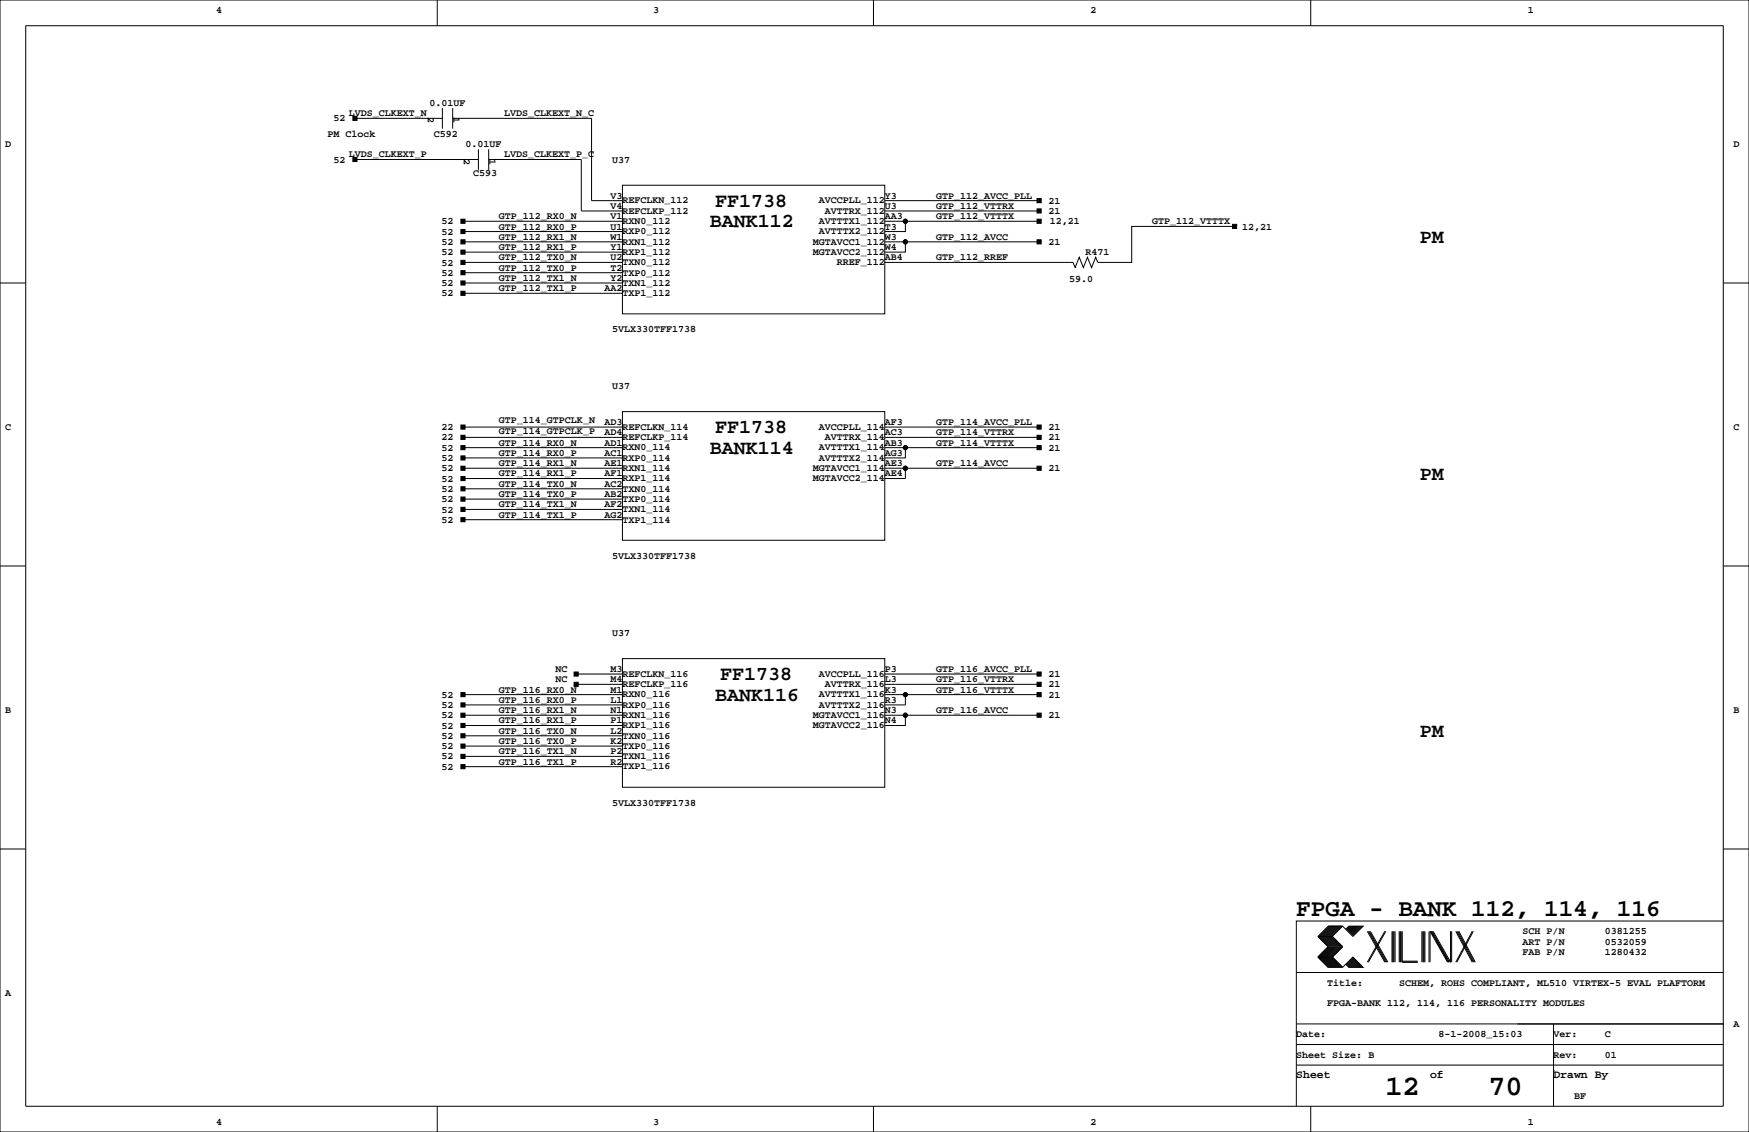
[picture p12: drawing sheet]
<svg xmlns="http://www.w3.org/2000/svg" width="432mm" height="279mm" viewBox="0 0 432 279" stroke-linecap="round" stroke-linejoin="round" font-family="sans-serif">
<g fill="none" stroke="#000" stroke-width=".25">
<path d="M0 0h431.8v279.4h-431.8zM6.3 6.3h419.1v266.7h-419zM107.9 0v6.3M215.6 0v6.3M323.6 0v6.3M87.6 39.4h30.5M87.6 29.2h21.6M109.2 26.7v5.1M111.8 26.7v5M111.8 29.2h34.2v20.3h7.7M118.1 36.8v5.1M120.6 36.8v5.1"/>
<path d="M120.7 39.4h22.8v12.7h10.2M114.3 57.2h39.4M114.3 59.7h39.4M114.3 54.6h39.4M153.7 45.7h64.7v31.8h-64.7zM218.4 59.7h38.1M218.4 52.1h38.1M218.4 49.5h38.1M218.4 54.6h38.1M223.5 59.7v2.5h-5.1M223.5 54.6v2.6h-5.1M304.8 55.9h-25.4v8.9h-8.4l-.5-1.3-1 2.5-1-2.5-1 2.5-1.1-2.5-1 2.5"/>
<path d="M0 69.8h6.3M114.3 72.4h39.4M114.3 67.3h39.4M114.3 69.8h39.4M114.3 64.8h39.4M114.3 62.2h39.4M218.4 64.8h46.5l.5 1.2M265.4 66h.1M425.4 69.8h6.4M114.3 118.1h39.4M114.3 113h39.4M114.3 115.6h39.4"/>
<path d="M114.3 110.5h39.4M114.3 107.9h39.4M114.3 105.4h39.4M153.7 101.6h64.7v31.7h-64.7zM218.4 115.6h38.1M218.4 110.5h38.1M218.4 107.9h38.1M218.4 105.4h38.1M223.5 115.6v2.5h-5.1M223.5 110.5v2.5h-5.1M0 139.7h6.3M114.3 128.3h39.4"/>
<path d="M114.3 123.2h39.4M114.3 125.7h39.4M114.3 120.7h39.4M425.4 139.7h6.4M114.3 179.1h39.4M114.3 174h39.4M114.3 176.5h39.4M114.3 171.4h39.4M142.2 168.9h11.5M142.2 166.4h11.5M153.7 162.6h64.7v31.7h-64.7zM218.4 171.4h38.1"/>
<path d="M218.4 176.5h38.1M218.4 168.9h38.1M218.4 166.4h38.1M223.5 171.5v2.5h-5.1M223.5 176.5v2.6h-5.1M114.3 189.2h39.4M114.3 184.1h39.4M114.3 186.7h39.4M114.3 181.6h39.4M0 209.5h6.3M425.4 209.5h6.4M325.4 236.2h3.5"/>
<path d="M325.4 231.1h3.5M325.4 236.2l2.5 2.6h3.6M325.4 231.1l2.5 2.6-2.5 2.5M328.2 228.6l-2.6 2.5 2.6 2.6-2.6 2.5 2.6 2.6M328.4 228.6l-2.5 2.5 2.5 2.6-2.5 2.5 2.5 2.6M328.7 228.6l-2.6 2.5 2.6 2.6-2.6 2.5 2.6 2.6M328.9 231.1l2.6 2.6-2.6 2.5M328.9 236.2l2.6 2.6M328.9 228.6l-2.5 2.5 2.5 2.6-2.5 2.5 2.5 2.6M329.2 228.6l-2.6 2.5 2.6 2.6-2.6 2.5 2.6 2.6M329.4 228.6l-2.5 2.5 2.5 2.6-2.5 2.5 2.5 2.6M329.7 228.6l-2.5 2.5 2.5 2.6-2.5 2.5 2.5 2.6"/>
<path d="M329.9 228.6l-2.5 2.5 2.5 2.6-2.5 2.5 2.5 2.6M330.2 228.6l-2.5 2.5 2.5 2.6-2.5 2.5 2.5 2.6M330.5 228.6l-2.6 2.5 2.6 2.6-2.6 2.5 2.6 2.6M330.7 228.6l-2.5 2.5 2.5 2.6-2.5 2.5 2.5 2.6M331 228.6l-2.6 2.5 2.6 2.6-2.6 2.5 2.6 2.6M331.2 228.6l-2.5 2.5 2.5 2.6-2.5 2.5 2.5 2.6M331.5 228.6l2.5 2.5 2.6-2.5h-3.6l-.8 .8M331.5 228.6h-3.6l-2.5 2.5M331.5 228.6l-2.6 2.5M332.2 238l.8 .8h3.6l-2.6-2.6-2.5 2.6M332.5 237.7l1 1.1M332.5 238l.7 .8"/>
<path d="M332.7 237.5l1.3 1.3M332.7 237.7l1.1 1.1M333 237.2l1.5 1.6M333 237.5l1.3 1.3M333.2 228.6l-.7 .8M333.2 237l1.8 1.8M333.2 237.2l1.6 1.6M333.5 228.6l-1 1M333.5 236.7l2 2.1M333.5 237l1.8 1.8M333.8 228.6l-1.1 1M333.8 236.5l2.2 2.3"/>
<path d="M333.8 236.7l2 2.1M334 228.6l-1.3 1.3M334 236.5l2.3 2.3M334.3 228.6l-1.3 1.3M334.5 228.6l-1.5 1.5M334.8 228.6l-1.6 1.5M335 228.6l-1.8 1.8M335.3 228.6l-1.8 1.8M335.5 228.6l-2 2M335.8 228.6l-2 2M336 228.6l-2.2 2.3M336.3 228.6l-2.3 2.3"/>
<path d="M337.6 229.9l4.3 7.6M337.8 229.9l4.3 7.6M338.1 229.9l4.3 7.6M338.3 229.9l4.3 7.6M341.9 229.9l-4.3 7.6M342.1 229.9l-4.3 7.6M343.7 229.9v7.6M343.9 229.9v7.6M344.2 229.9v7.6M344.4 229.9v7.6M345.4 229.9v7.6M345.7 229.9v7.6"/>
<path d="M345.9 229.9v7.6M346.2 237.2h3.8M346.2 229.9v7.6h3.8M351 229.9v7.6M351.3 229.9v7.6M351.5 229.9v7.6M351.8 229.9v7.6M352.8 229.9v7.6M353.1 237.5v-7.6l4.3 7.6M353.3 229.9l4.3 7.6M353.6 229.9l4.3 7.6M353.8 229.9l4.3 7.6v-7.6"/>
<path d="M358.4 229.9v7.6M359.4 229.9l4.1 7.6M359.7 229.9l4 7.6M359.9 229.9l4.1 7.6M360.2 229.9l4 7.6M363.5 229.9l-4.1 7.6M363.7 229.9l-4 7.6M425.4 227.3h-105.4v35.6M320 257.8h105.4M320 252.7h105.4M320 240h105.4M383.5 252.7v20.3"/>
<path d="M107.9 273v6.4M215.6 273v6.4M320 262.9v10.1M320 262.9h105.4M323.6 273v6.4M383.5 264.2h.1"/>
<circle cx="223.5" cy="54.6" r=".51"/>
<circle cx="223.5" cy="59.7" r=".51"/>
<circle cx="223.5" cy="115.6" r=".51"/>
<circle cx="223.5" cy="110.5" r=".51"/>
<circle cx="223.5" cy="171.4" r=".51"/>
<circle cx="223.5" cy="176.5" r=".51"/>
</g>
<g fill="#000" stroke="#000" stroke-width=".25">
<path d="M87.1 38.9h1v1h-1z" fill-rule="evenodd"/>
<path d="M87.1 28.7h1v1h-1z" fill-rule="evenodd"/>
<path d="M113.8 56.6h1v1.1h-1z" fill-rule="evenodd"/>
<path d="M113.8 54.1h1v1h-1z" fill-rule="evenodd"/>
<path d="M256 51.6h1v1h-1z" fill-rule="evenodd"/>
<path d="M256 49h1v1h-1z" fill-rule="evenodd"/>
<path d="M256 54.1h1v1h-1z" fill-rule="evenodd"/>
<path d="M304.3 55.4h1v1h-1z" fill-rule="evenodd"/>
<path d="M113.8 71.9h1v1h-1z" fill-rule="evenodd"/>
<path d="M113.8 66.8h1v1h-1z" fill-rule="evenodd"/>
<path d="M113.8 69.3h1v1.1h-1z" fill-rule="evenodd"/>
<path d="M113.8 64.3h1v1h-1z" fill-rule="evenodd"/>
<path d="M113.8 61.7h1v1h-1z" fill-rule="evenodd"/>
<path d="M113.8 59.2h1v1h-1z" fill-rule="evenodd"/>
<path d="M256 59.2h1v1h-1z" fill-rule="evenodd"/>
<path d="M113.8 117.6h1v1h-1z" fill-rule="evenodd"/>
<path d="M113.8 112.5h1v1h-1z" fill-rule="evenodd"/>
<path d="M113.8 115.1h1v1h-1z" fill-rule="evenodd"/>
<path d="M113.8 110h1v1h-1z" fill-rule="evenodd"/>
<path d="M113.8 107.4h1v1.1h-1z" fill-rule="evenodd"/>
<path d="M113.8 104.9h1v1h-1z" fill-rule="evenodd"/>
<path d="M256 115.1h1v1h-1z" fill-rule="evenodd"/>
<path d="M256 110h1v1h-1z" fill-rule="evenodd"/>
<path d="M256 107.4h1v1.1h-1z" fill-rule="evenodd"/>
<path d="M256 104.9h1v1h-1z" fill-rule="evenodd"/>
<path d="M113.8 127.8h1v1h-1z" fill-rule="evenodd"/>
<path d="M113.8 122.7h1v1h-1z" fill-rule="evenodd"/>
<path d="M113.8 125.2h1v1h-1z" fill-rule="evenodd"/>
<path d="M113.8 120.1h1v1.1h-1z" fill-rule="evenodd"/>
<path d="M113.8 178.6h1v1h-1z" fill-rule="evenodd"/>
<path d="M113.8 173.5h1v1h-1z" fill-rule="evenodd"/>
<path d="M113.8 176h1v1h-1z" fill-rule="evenodd"/>
<path d="M113.8 170.9h1v1.1h-1z" fill-rule="evenodd"/>
<path d="M141.7 165.9h1v1h-1z" fill-rule="evenodd"/>
<path d="M141.7 168.4h1v1h-1z" fill-rule="evenodd"/>
<path d="M256 176h1v1h-1z" fill-rule="evenodd"/>
<path d="M256 170.9h1v1.1h-1z" fill-rule="evenodd"/>
<path d="M256 168.4h1v1h-1z" fill-rule="evenodd"/>
<path d="M256 165.9h1v1h-1z" fill-rule="evenodd"/>
<path d="M113.8 188.7h1v1h-1z" fill-rule="evenodd"/>
<path d="M113.8 183.6h1v1.1h-1z" fill-rule="evenodd"/>
<path d="M113.8 186.2h1v1h-1z" fill-rule="evenodd"/>
<path d="M113.8 181.1h1v1h-1z" fill-rule="evenodd"/>
<circle cx="223.5" cy="54.6" r=".51"/>
<circle cx="223.5" cy="59.7" r=".51"/>
<circle cx="223.5" cy="115.6" r=".51"/>
<circle cx="223.5" cy="110.5" r=".51"/>
<circle cx="223.5" cy="171.4" r=".51"/>
<circle cx="223.5" cy="176.5" r=".51"/>
</g>
<g font-size="7.1">
<text x="342.1" y="270.3">12</text>
<text x="367.5" y="270.3">70</text>
</g>
<text font-size="6" x="320" y="226.1">FPGA - BANK 112, 114, 116</text>
<g font-size="4.9">
<text x="176.5" y="51.1">FF1738</text>
<text x="175.3" y="56.1">BANK112</text>
<text x="350.5" y="60">PM</text>
<text x="176.5" y="106.9">FF1738</text>
<text x="175.3" y="112">BANK114</text>
<text x="350.5" y="118.4">PM</text>
<text x="177.8" y="167.9">FF1738</text>
<text x="176.5" y="173">BANK116</text>
<text x="350.5" y="181.9">PM</text>
</g>
<g font-size="2.8">
<text x="320" y="266.1">Sheet</text>
<text x="353.1" y="266.1">of</text>
<text x="383.5" y="266.1">Drawn By</text>
</g>
<g font-size="2.5">
<text x="53.3" y="3.3">4</text>
<text x="161.3" y="3.3">3</text>
<text x="269.2" y="3.3">2</text>
<text x="377.2" y="3.3">1</text>
<text x="82.3" y="30">52</text>
<text x="86.1" y="28.7">LVDS_CLKEXT_N</text>
<text x="105.6" y="29" transform="rotate(90 105.6 29)">2</text>
<text x="106" y="26.1">0.01UF</text>
<text x="112" y="29" transform="rotate(90 112 29)">1</text>
<text x="124.5" y="28.7">LVDS_CLKEXT_N_C</text>
<text x="80.9" y="33.8">PM Clock</text>
<text x="107.1" y="33.8">C592</text>
<text x="1.3" y="36.3">D</text>
<text x="82.3" y="40.1">52</text>
<text x="86.1" y="38.9">LVDS_CLKEXT_P</text>
<text x="114.5" y="39.2" transform="rotate(90 114.5 39.2)">2</text>
<text x="114.9" y="36.3">0.01UF</text>
<text x="120.9" y="39.2" transform="rotate(90 120.9 39.2)">1</text>
<text x="124.5" y="38.9">LVDS_CLKEXT_P_C</text>
<text x="151.1" y="40.1">U37</text>
<text x="428" y="36.3">D</text>
<text x="116.8" y="43.5">C593</text>
<text x="150.7" y="51.6">V4</text>
<text x="150.7" y="49">V3</text>
<text x="153.7" y="52.8">REFCLKP_112</text>
<text x="153.7" y="50.2">REFCLKN_112</text>
<text x="202.1" y="50.2">AVCCPLL_112</text>
<text x="203.6" y="52.8">AVTTRX_112</text>
<text x="218.4" y="51.6">U3</text>
<text x="218.4" y="49">Y3</text>
<text x="231.1" y="49">GTP_112_AVCC_PLL</text>
<text x="231.1" y="51.6">GTP_112_VTTRX</text>
<text x="258.9" y="50.3">21</text>
<text x="258.9" y="52.8">21</text>
<text x="109" y="55.4">52</text>
<text x="109" y="57.9">52</text>
<text x="123.2" y="54.1">GTP_112_RX0_N</text>
<text x="123.2" y="59.2">GTP_112_RX1_N</text>
<text x="123.2" y="56.6">GTP_112_RX0_P</text>
<text x="150.7" y="56.6">U1</text>
<text x="150.7" y="59.2">W1</text>
<text x="150.7" y="54.1">V1</text>
<text x="153.7" y="57.8">RXP0_112</text>
<text x="153.7" y="55.3">RXN0_112</text>
<text x="202.1" y="57.8">AVTTTX2_112</text>
<text x="202.1" y="55.3">AVTTTX1_112</text>
<text x="218.4" y="59.2">W3</text>
<text x="218.4" y="56.6">T3</text>
<text x="218.4" y="54.1">AA3</text>
<text x="231.1" y="54.1">GTP_112_VTTTX</text>
<text x="231.1" y="59.2">GTP_112_AVCC</text>
<text x="259.2" y="55.4">12,21</text>
<text x="284.5" y="55.4">GTP_112_VTTTX</text>
<text x="306.7" y="56.6">12,21</text>
<text x="109" y="60.5">52</text>
<text x="109" y="63">52</text>
<text x="109" y="65.5">52</text>
<text x="123.2" y="61.7">GTP_112_RX1_P</text>
<text x="123.2" y="64.3">GTP_112_TX0_N</text>
<text x="150.7" y="64.3">U2</text>
<text x="150.7" y="61.7">Y1</text>
<text x="153.7" y="65.5">TXN0_112</text>
<text x="153.7" y="62.9">RXP1_112</text>
<text x="153.7" y="60.4">RXN1_112</text>
<text x="200.7" y="62.9">MGTAVCC2_112</text>
<text x="200.7" y="60.4">MGTAVCC1_112</text>
<text x="206.6" y="65.5">RREF_112</text>
<text x="218.4" y="64.3">AB4</text>
<text x="218.4" y="61.7">W4</text>
<text x="231.1" y="64.3">GTP_112_RREF</text>
<text x="258.9" y="60.5">21</text>
<text x="268" y="63">R471</text>
<text x="109" y="70.6">52</text>
<text x="109" y="68.1">52</text>
<text x="123.2" y="69.3">GTP_112_TX1_N</text>
<text x="123.2" y="66.8">GTP_112_TX0_P</text>
<text x="123.2" y="71.9">GTP_112_TX1_P</text>
<text x="149.2" y="71.9">AA2</text>
<text x="150.7" y="66.8">T2</text>
<text x="150.7" y="69.3">Y2</text>
<text x="153.7" y="68">TXP0_112</text>
<text x="153.7" y="70.5">TXN1_112</text>
<text x="264" y="69.6">59.0</text>
<text x="109" y="73.2">52</text>
<text x="153.7" y="73.1">TXP1_112</text>
<text x="151.1" y="82">5VLX330TFF1738</text>
<text x="151.1" y="96">U37</text>
<text x="1.3" y="106.2">C</text>
<text x="109" y="106.2">22</text>
<text x="123.2" y="104.5">GTP_114_GTPCLK_N</text>
<text x="123.2" y="107">GTP_114_GTPCLK_P</text>
<text x="149.2" y="107.4">AD4</text>
<text x="149.2" y="104.9">AD3</text>
<text x="153.7" y="106.1">REFCLKN_114</text>
<text x="202.1" y="106.1">AVCCPLL_114</text>
<text x="218.4" y="107.4">AC3</text>
<text x="218.4" y="104.9">AF3</text>
<text x="231.1" y="104.9">GTP_114_AVCC_PLL</text>
<text x="231.1" y="107.4">GTP_114_VTTRX</text>
<text x="258.9" y="106.2">21</text>
<text x="428" y="106.2">C</text>
<text x="109" y="108.7">22</text>
<text x="109" y="111.3">52</text>
<text x="109" y="113.8">52</text>
<text x="123.2" y="110">GTP_114_RX0_N</text>
<text x="123.2" y="112.5">GTP_114_RX0_P</text>
<text x="149.2" y="112.5">AC1</text>
<text x="149.2" y="110">AD1</text>
<text x="153.7" y="113.7">RXP0_114</text>
<text x="153.7" y="111.2">RXN0_114</text>
<text x="153.7" y="108.6">REFCLKP_114</text>
<text x="202.1" y="113.7">AVTTTX2_114</text>
<text x="202.1" y="111.2">AVTTTX1_114</text>
<text x="203.6" y="108.6">AVTTRX_114</text>
<text x="218.4" y="112.5">AG3</text>
<text x="218.4" y="110">AB3</text>
<text x="231.1" y="110">GTP_114_VTTTX</text>
<text x="258.9" y="108.7">21</text>
<text x="258.9" y="111.3">21</text>
<text x="109" y="116.3">52</text>
<text x="109" y="118.9">52</text>
<text x="123.2" y="115.1">GTP_114_RX1_N</text>
<text x="123.2" y="117.6">GTP_114_RX1_P</text>
<text x="149.2" y="117.6">AF1</text>
<text x="149.2" y="115.1">AE1</text>
<text x="153.7" y="118.8">RXP1_114</text>
<text x="153.7" y="116.3">RXN1_114</text>
<text x="200.7" y="118.8">MGTAVCC2_114</text>
<text x="200.7" y="116.3">MGTAVCC1_114</text>
<text x="218.4" y="117.6">AE4</text>
<text x="218.4" y="115.1">AE3</text>
<text x="231.1" y="115.1">GTP_114_AVCC</text>
<text x="258.9" y="116.3">21</text>
<text x="109" y="121.4">52</text>
<text x="109" y="124">52</text>
<text x="123.2" y="120.1">GTP_114_TX0_N</text>
<text x="123.2" y="125.2">GTP_114_TX1_N</text>
<text x="123.2" y="122.7">GTP_114_TX0_P</text>
<text x="149.2" y="122.7">AB2</text>
<text x="149.2" y="125.2">AF2</text>
<text x="149.2" y="120.1">AC2</text>
<text x="153.7" y="123.9">TXP0_114</text>
<text x="153.7" y="121.3">TXN0_114</text>
<text x="109" y="126.5">52</text>
<text x="109" y="129">52</text>
<text x="123.2" y="127.8">GTP_114_TX1_P</text>
<text x="149.2" y="127.8">AG2</text>
<text x="153.7" y="129">TXP1_114</text>
<text x="153.7" y="126.4">TXN1_114</text>
<text x="151.1" y="137.9">5VLX330TFF1738</text>
<text x="151.1" y="157">U37</text>
<text x="137.2" y="165.9">NC</text>
<text x="150.7" y="165.9">M3</text>
<text x="153.7" y="167.1">REFCLKN_116</text>
<text x="202.1" y="167.1">AVCCPLL_116</text>
<text x="218.4" y="165.9">P3</text>
<text x="231.1" y="165.9">GTP_116_AVCC_PLL</text>
<text x="258.9" y="167.1">21</text>
<text x="109" y="172.2">52</text>
<text x="123.2" y="170.9">GTP_116_RX0_N</text>
<text x="123.2" y="173.5">GTP_116_RX0_P</text>
<text x="137.2" y="168.4">NC</text>
<text x="150.7" y="173.5">L1</text>
<text x="150.7" y="170.9">M1</text>
<text x="150.7" y="168.4">M4</text>
<text x="153.7" y="172.1">RXN0_116</text>
<text x="153.7" y="169.6">REFCLKP_116</text>
<text x="202.1" y="172.1">AVTTTX1_116</text>
<text x="203.6" y="169.6">AVTTRX_116</text>
<text x="218.4" y="173.5">R3</text>
<text x="218.4" y="170.9">K3</text>
<text x="218.4" y="168.4">L3</text>
<text x="231.1" y="168.4">GTP_116_VTTRX</text>
<text x="231.1" y="170.9">GTP_116_VTTTX</text>
<text x="258.9" y="169.7">21</text>
<text x="258.9" y="172.2">21</text>
<text x="1.3" y="176">B</text>
<text x="109" y="177.3">52</text>
<text x="109" y="174.8">52</text>
<text x="109" y="179.8">52</text>
<text x="123.2" y="176">GTP_116_RX1_N</text>
<text x="123.2" y="178.6">GTP_116_RX1_P</text>
<text x="150.7" y="178.6">P1</text>
<text x="150.7" y="176">N1</text>
<text x="153.7" y="179.8">RXP1_116</text>
<text x="153.7" y="174.7">RXP0_116</text>
<text x="153.7" y="177.2">RXN1_116</text>
<text x="200.7" y="179.8">MGTAVCC2_116</text>
<text x="200.7" y="177.2">MGTAVCC1_116</text>
<text x="202.1" y="174.7">AVTTTX2_116</text>
<text x="218.4" y="178.6">N4</text>
<text x="218.4" y="176">N3</text>
<text x="231.1" y="176">GTP_116_AVCC</text>
<text x="258.9" y="177.3">21</text>
<text x="428" y="176">B</text>
<text x="109" y="182.4">52</text>
<text x="109" y="184.9">52</text>
<text x="123.2" y="181.1">GTP_116_TX0_N</text>
<text x="123.2" y="183.6">GTP_116_TX0_P</text>
<text x="150.7" y="183.6">K2</text>
<text x="150.7" y="181.1">L2</text>
<text x="153.7" y="184.8">TXP0_116</text>
<text x="153.7" y="182.3">TXN0_116</text>
<text x="109" y="187.5">52</text>
<text x="109" y="190">52</text>
<text x="123.2" y="186.2">GTP_116_TX1_N</text>
<text x="123.2" y="188.7">GTP_116_TX1_P</text>
<text x="150.7" y="188.7">R2</text>
<text x="150.7" y="186.2">P2</text>
<text x="153.7" y="189.9">TXP1_116</text>
<text x="153.7" y="187.4">TXN1_116</text>
<text x="151.1" y="198.9">5VLX330TFF1738</text>
<text x="375.9" y="230.6">SCH P/N</text>
<text x="375.9" y="233.2">ART P/N</text>
<text x="396.2" y="230.6">0381255</text>
<text x="396.2" y="233.2">0532059</text>
<text x="375.9" y="235.7">FAB P/N</text>
<text x="396.2" y="235.7">1280432</text>
<text x="1.3" y="245.9">A</text>
<text x="327.7" y="243.3">Title:</text>
<text x="345.4" y="243.3">SCHEM, ROHS COMPLIANT, ML510 VIRTEX-5 EVAL PLAFTORM</text>
<text x="327.7" y="248.4">FPGA-BANK 112, 114, 116 PERSONALITY MODULES</text>
<text x="320" y="256">Date:</text>
<text x="355.2" y="256">8-1-2008_15:03</text>
<text x="383.5" y="256">Ver:</text>
<text x="396.2" y="256">C</text>
<text x="428" y="253.5">A</text>
<text x="320" y="261.1">Sheet Size: B</text>
<text x="383.5" y="261.1">Rev:</text>
<text x="396.2" y="261.1">01</text>
<text x="388.6" y="271.3">BF</text>
<text x="53.3" y="277.6">4</text>
<text x="161.3" y="277.6">3</text>
<text x="269.2" y="277.6">2</text>
<text x="377.2" y="277.6">1</text>
</g>
</svg>
